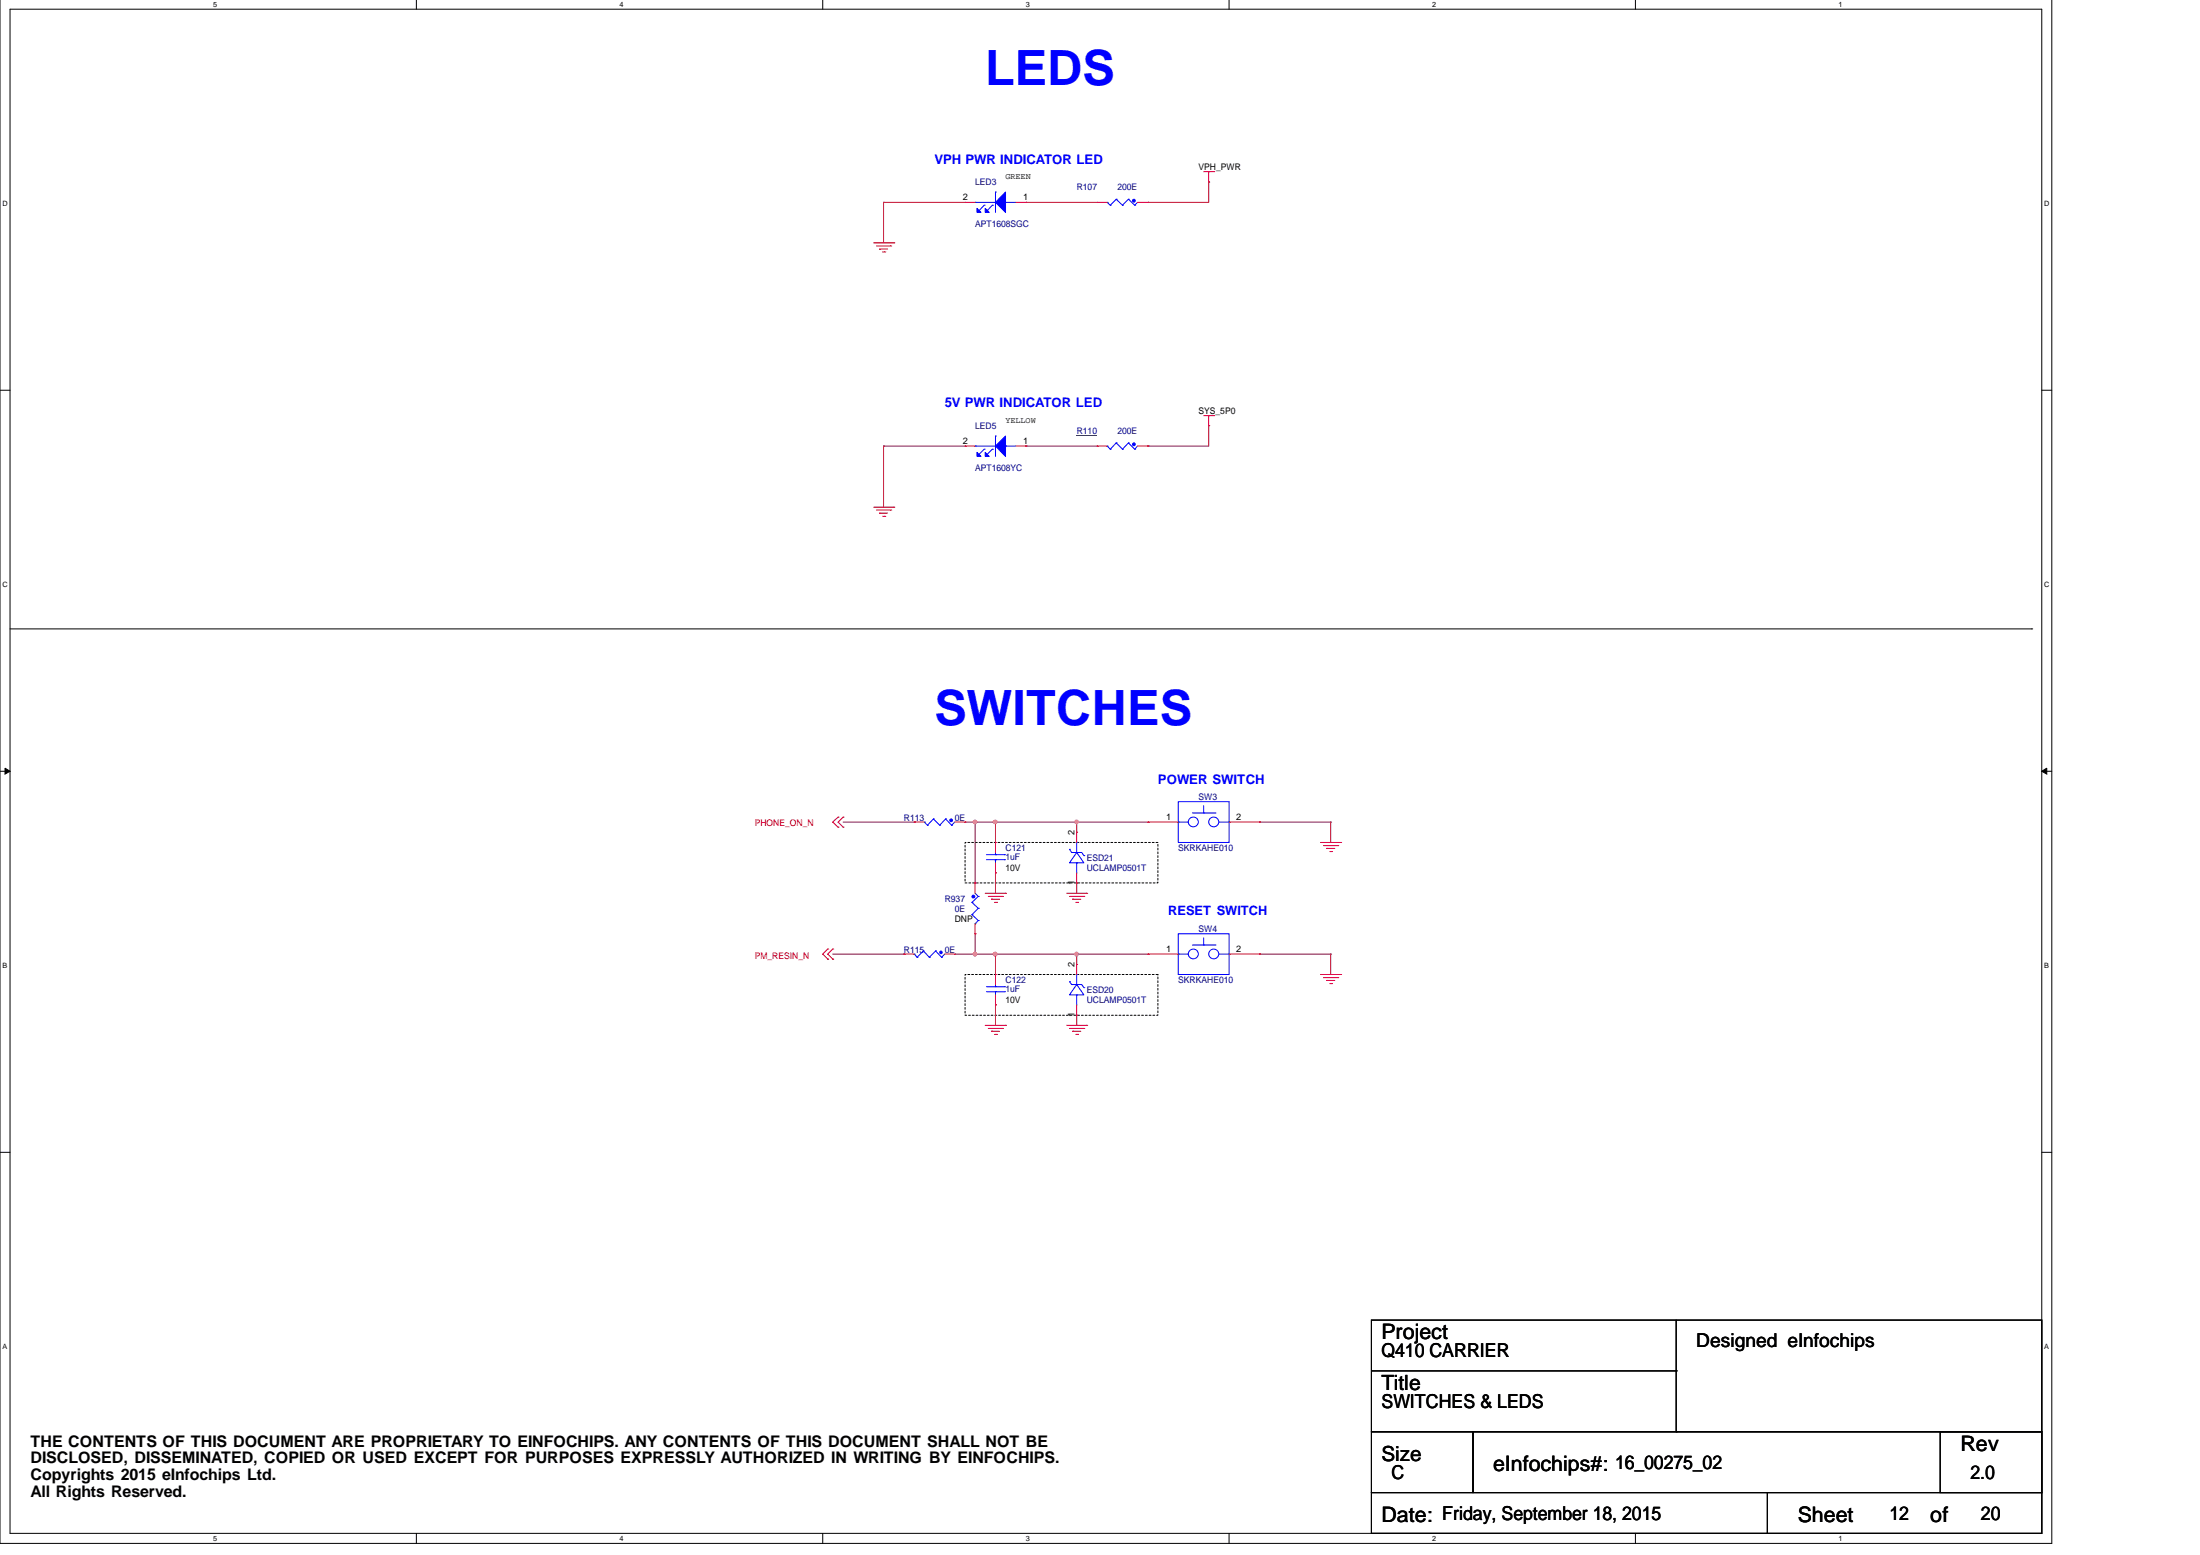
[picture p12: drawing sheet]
<svg xmlns="http://www.w3.org/2000/svg" width="297mm" height="210mm" viewBox="0 0 297 210" stroke-linecap="round" stroke-linejoin="round" font-family="sans-serif">
<path d="M0 -.1v208.4h277v-208.4M1.4 1.2h274.3v205.8h-274.3z" fill="none" stroke="#000" stroke-width=".14"/>
<g fill="#fff">
<path d="M28.8 0h.5v1.1h-.5z"/>
<path d="M28.8 207.1h.5v1.1h-.5z"/>
</g>
<path d="M56.2 -.1v1.3M56.2 207v1.3" fill="none" stroke="#000" stroke-width=".14"/>
<g fill="#fff">
<path d="M83.7 0h.5v1.1h-.5z"/>
<path d="M83.7 207.1h.5v1.1h-.5z"/>
</g>
<path d="M111.1 -.1v1.3M111.1 207v1.3" fill="none" stroke="#000" stroke-width=".14"/>
<g fill="#fff">
<path d="M138.5 0h.5v1.1h-.5z"/>
<path d="M138.5 207.1h.5v1.1h-.5z"/>
</g>
<path d="M165.9 -.1v1.3M165.9 207v1.3" fill="none" stroke="#000" stroke-width=".14"/>
<g fill="#fff">
<path d="M193.4 0h.5v1.1h-.5z"/>
<path d="M193.4 207.1h.5v1.1h-.5z"/>
</g>
<path d="M220.8 -.1v1.3M220.8 207v1.3" fill="none" stroke="#000" stroke-width=".14"/>
<g fill="#fff">
<path d="M248.2 0h.6v1.1h-.6z"/>
<path d="M248.2 207.1h.6v1.1h-.6z"/>
<path d="M.3 26.9h.7v1.1h-.7z"/>
<path d="M276 26.9h.7v1.1h-.7z"/>
<path d="M.3 78.4h.7v1h-.7z"/>
<path d="M276 78.4h.7v1h-.7z"/>
</g>
<path d="M0 52.7h1.4M275.7 52.7h1.3" fill="none" stroke="#000" stroke-width=".14"/>
<g fill="#fff">
<path d="M.3 129.8h.6v1.1h-.6z"/>
<path d="M276 129.8h.6v1.1h-.6z"/>
</g>
<path d="M0 104.1h1.4M275.7 104.1h1.3" fill="none" stroke="#000" stroke-width=".14"/>
<path d="M.7 103.7l.7 .4-.7 .4zM275.7 104.1l.7-.4v.8z" fill="#000" stroke="#000" stroke-width=".14"/>
<g fill="#fff">
<path d="M.3 181.2h.6v1.1h-.6z"/>
<path d="M276 181.2h.6v1.1h-.6z"/>
</g>
<g fill="none" stroke="#000" stroke-width=".14">
<path d="M1.4 84.9h272.9M274.3 84.9h.1M0 155.5h1.4M275.7 155.5h1.3M185.2 178.2h90.5v15.1h-90.5zM226.3 178.2v15.1M185.2 193.3h13.7v8.2h-13.7zM185.2 185.1h41.1M198.9 193.3h76.8v8.2h-76.8zM226.3 193.3h.1M226.3 185.1h.1M262 193.3h13.7v8.2h-13.7z"/>
<path d="M185.2 201.5h53.4v5.5h-53.4zM238.6 201.5h37.1v5.5h-37.1z"/>
</g>
<path d="M130.3 113.7h26v5.5h-26zM130.3 131.5h26v5.5h-26z" fill="none" stroke="#000" stroke-width=".14" stroke-dasharray=".3 .3"/>
<g fill="none" stroke="#800040" stroke-width=".14">
<path d="M119.3 27.3h.1M119.3 27.3h11M119.3 27.3v5.5M138.5 27.3h.1M138.5 27.3h9.6M155 27.3h.1M163.2 24.6h.1M163.2 24.6v2.7h-8.2M163.2 57.5h.1M163.2 57.5v2.7h-8.2M119.3 60.2h.1M119.3 60.2v8.3"/>
<path d="M119.3 60.2h11M138.5 60.2h.1M138.5 60.2h9.6M155 60.2h.1M113.8 111h9.6M123.4 111h.1M130.3 111h24.7M131.7 111h.1M131.7 111v8.2M134.4 111h.1M134.4 117.8h.1M134.4 111v2.7"/>
<path d="M134.4 117.8v2.8M145.4 111h.1M145.4 119.2h.1M145.4 111v1.3M145.4 119.2v1.4M170.1 111h.1M170.1 111h9.6M179.7 111h.1M179.7 111v2.7M112.4 128.8h9.6M122 128.8h.1M128.9 128.8h26.1"/>
<path d="M131.7 128.8h.1M131.7 126h.1M131.7 126v2.8M134.4 128.8h.1M134.4 135.7h.1M134.4 128.8v2.7M134.4 135.7v2.7M145.4 137h.1M145.4 128.8h.1M145.4 128.8v1.4M145.4 137v1.4M170.1 128.8h.1"/>
<path d="M170.1 128.8h9.6M179.7 128.8h.1M179.7 128.8v2.7"/>
</g>
<g fill="#f0f" stroke="#f0f" stroke-width=".14">
<circle cx="145.3" cy="128.8" r=".24"/>
<circle cx="134.4" cy="128.8" r=".25"/>
<circle cx="145.4" cy="110.9" r=".23"/>
<circle cx="134.4" cy="111" r=".24"/>
<circle cx="131.6" cy="110.9" r=".23"/>
<circle cx="131.6" cy="128.8" r=".24"/>
</g>
<g fill="none" stroke="#f00" stroke-width=".14">
<path d="M117.9 32.8h2.8M118.4 33.2h1.9M118.7 33.6h.1M118.7 33.6h1.1M119.2 34h.3M119.5 34h.1M120.3 33.2h.1M120.7 32.8h.1M130.3 27.3h.1M130.3 27.3h1.4M137.2 27.3h1.3M138.5 27.3h.1"/>
<path d="M148.1 27.3h.1M148.1 27.3h1.4M153.6 27.3h1.4M155 27.3h.1M162.5 23.2h1.4M163.2 24.6h.1M163.2 23.2v1.4M163.9 23.2h.1M162.5 56.1h1.4M163.2 57.5h.1M163.2 56.1v1.4M163.9 56.1h.1"/>
<path d="M117.9 68.5h2.8M118.4 68.8h1.9M118.7 69.3h.1M118.7 69.3h1.1M119.2 69.7h.3M119.5 69.7h.1M120.3 68.8h.1M120.7 68.5h.1M130.3 60.2h.1M130.3 60.2h1.4M137.2 60.2h1.3M138.5 60.2h.1"/>
<path d="M148.1 60.2h.1M148.1 60.2h1.4M153.6 60.2h1.4M155 60.2h.1M113.2 110.3h.1M113.2 111.6h.1M113.2 110.3l-.8 .7 .8 .6M113.8 110.3h.1M113.8 111.6h.1M113.8 110.3l-.6 .7 .6 .6M123.4 111h.1M123.4 111h1.4"/>
<path d="M128.9 111h1.4M130.3 111h.1M131.7 119.2h.1M131.7 119.2v1.4M134.4 113.7h.1M134.4 117.8h.1M134.4 113.7v1.4M134.4 116.5v1.3M145.4 112.3h.1M145.4 119.2h.1M145.4 112.3v1.4M145.4 117.8v1.4"/>
<path d="M155 111h.1M155 111h4.1M165.9 111h4.2M170.1 111h.1M178.3 113.7h2.7M178.7 114.1h1.9M179.1 114.5h.1M179.1 114.5h1.1M179.5 114.9h.3M179.8 114.9h.1M180.6 114.1h.1M181 113.7h.1"/>
<path d="M111.8 128.1h.1M111.8 129.5h.1M111.8 128.1l-.7 .7 .7 .7M112.4 128.1h.1M112.4 129.5h.1M112.4 128.1l-.6 .7 .6 .7M122 128.8h.1M122 128.8h1.4M127.6 128.8h1.3M128.9 128.8h.1M131.7 126h.1M131.7 124.7v1.3"/>
<path d="M133 138.4h2.8M133 120.6h2.8M133.4 138.8h1.9M133.4 121h1.9M133.9 139.2h.1M133.9 121.4h.1M133.9 139.2h1.1M133.9 121.4h1.1M134.3 139.6h.2M134.3 121.8h.2M134.4 131.5h.1M134.4 135.7h.1"/>
<path d="M134.4 131.5v1.4M134.4 134.3v1.4M134.5 139.6h.1M134.5 121.8h.1M135.3 138.8h.1M135.3 121h.1M135.8 138.4h.1M135.8 120.6h.1M144 138.4h2.7M144 120.6h2.7M144.4 138.8h1.9M144.4 121h1.9"/>
<path d="M144.8 139.2h.1M144.8 121.4h.1M144.8 139.2h1.1M144.8 121.4h1.1M145.2 139.6h.3M145.2 121.8h.3M145.4 130.2h.1M145.4 137h.1M145.4 130.2v1.3M145.4 135.7v1.3M145.5 139.6h.1M145.5 121.8h.1"/>
<path d="M146.3 138.8h.1M146.3 121h.1M146.7 138.4h.1M146.7 120.6h.1M155 128.8h.1M155 128.8h4.1M165.9 128.8h4.2M170.1 128.8h.1M178.3 131.5h2.7M178.7 132h1.9M179.1 132.3h.1M179.1 132.3h1.1"/>
<path d="M179.5 132.8h.3M179.8 132.8h.1M180.6 132h.1M181 131.5h.1"/>
</g>
<g fill="none" stroke="#00f" stroke-width=".14">
<path d="M131.7 27.3h.1M131.7 27.3h2.7M132.9 27.7h.1M132.9 27.7l-.7 .7M134 27.7h.1M134 27.7l-.7 .7M134.4 25.9h.1M134.4 25.9v2.8M135.8 27.3h.1M135.8 27.3h1.4M149.5 27.3h.1M149.5 27.3l.4 .4"/>
<path d="M149.9 27.7h.1M150.7 26.9h.1M150.7 26.9l.9 .8M150.7 26.9l-.8 .8M151.6 27.7h.1M152.4 26.9h.1M152.4 26.9l.8 .8M152.4 26.9l-.8 .8M153.2 27.7h.1M153.6 27.3l-.4 .4M134.4 58.9h.1M134.4 58.9v2.7"/>
<path d="M150.7 59.8h.1M150.7 59.8l.9 .8M150.7 59.8l-.8 .8M152.4 59.8h.1M152.4 59.8l.8 .8M152.4 59.8l-.8 .8M131.7 60.2h.1M131.7 60.2h2.7M132.9 60.6h.1M132.9 60.6l-.7 .7M134 60.6h.1M134 60.6l-.7 .7"/>
<path d="M135.8 60.2h.1M135.8 60.2h1.4M149.5 60.2h.1M149.5 60.2l.4 .4M149.9 60.6h.1M151.6 60.6h.1M153.2 60.6h.1M153.6 60.2l-.4 .4M124.8 111h.1M124.8 111l.4 .4M125.2 111.4h.1M126 110.5h.1"/>
<path d="M126 110.5l.9 .9M126 110.5l-.8 .9M126.9 111.4h.1M127.7 110.5h.1M127.7 110.5l.8 .9M127.7 110.5l-.8 .9M128.5 111.4h.1M128.9 111l-.4 .4M133.2 116h2.4M133.2 115.4h2.4M134.4 115.4h.1M134.4 116h.1"/>
<path d="M134.4 115.1v.3M134.4 116v.5M135.6 116h.1M135.6 115.4h.1M144.4 114.7h.1M144.4 114.7l.3 .4M144.7 115.1h.1M144.7 115.1h1.3l.3 .4M145.4 115.1l.9 1.4h-1.9zM145.4 113.7h.1M145.4 116.5h.1M145.4 113.7v1.4"/>
<path d="M145.4 116.5v1.3M146.3 115.5h.1M159.1 108.2h6.8v5.5h-6.8zM159.1 111h.1M159.1 111h1.3M161 109.7h3M162.5 109.7h.1M162.5 108.8v.9M164 109.7h.1M164.6 111h1.3M165.9 111h.1M123.4 128.8h.1"/>
<path d="M123.4 128.8l.4 .4M123.8 129.2h.1M124.7 128.4h.1M124.7 128.4l.8 .8M124.7 128.4l-.9 .8M125.5 129.2h.1M126.3 128.4h.1M126.3 128.4l-.8 .8M126.3 128.4l.8 .8M127.1 129.2h.1M127.6 128.8l-.5 .4M131.2 121.8h.1"/>
<path d="M131.2 123.5h.1M131.2 121.8l.9 .8M131.2 123.5l.9 .8M131.7 124.7h.1M131.7 120.6l.4 .4M132.1 121h.1M132.1 122.6h.1M132.1 124.3h.1M132.1 121l-.9 .8M132.1 122.6l-.9 .9M132.1 124.3l-.4 .4M133.2 133.9h2.4"/>
<path d="M133.2 133.2h2.4M134.4 133.2h.1M134.4 133.9h.1M134.4 132.9v.3M134.4 133.9v.4M135.6 133.9h.1M135.6 133.2h.1M144.4 132.5h.1M144.4 132.5l.3 .4M144.7 132.9h.1M144.7 132.9h1.3l.3 .4M145.4 132.9l.9 1.4h-1.9z"/>
<path d="M145.4 131.5h.1M145.4 134.3h.1M145.4 131.5v1.4M145.4 134.3v1.4M146.3 133.3h.1M159.1 126h6.8v5.5h-6.8zM159.1 128.8h.1M159.1 128.8h1.3M161 127.6h3M162.5 127.6h.1M162.5 126.6v1M164 127.6h.1"/>
<path d="M164.6 128.8h1.3M165.9 128.8h.1"/>
<circle cx="161.1" cy="111" r=".67"/>
<circle cx="163.9" cy="111" r=".67"/>
<circle cx="161.1" cy="128.8" r=".67"/>
<circle cx="163.9" cy="128.8" r=".67"/>
</g>
<g fill="#00f" stroke="#00f" stroke-width=".14">
<path d="M134.4 60.2l1.4-1.3v2.7z"/>
<path d="M133 61.1l.6 .5h-.6z"/>
<path d="M131.9 61.1l.6 .5h-.6z"/>
<path d="M135.8 25.9v2.8l-1.4-1.4z"/>
<path d="M133 28.1l.6 .6h-.6z"/>
<path d="M131.9 28.1l.6 .6h-.6z"/>
<circle cx="131.4" cy="121" r=".19"/>
<circle cx="153.1" cy="27.1" r=".19"/>
<circle cx="153.1" cy="60" r=".19"/>
<circle cx="127" cy="128.5" r=".18"/>
<circle cx="128.4" cy="110.7" r=".19"/>
</g>
<path d="M145.4 58.8h2.7" fill="none" stroke="#000080" stroke-width=".14"/>
<g font-size="6.6" fill="#00f">
<text x="133" y="11.4">LEDS</text>
<text x="126.2" y="97.8">SWITCHES</text>
</g>
<g font-size="2.9">
<text x="186.5" y="180.8">Project</text>
<text x="264.7" y="195.8">Rev</text>
<text x="201.6" y="198.6">eInfochips#: 16_00275_02</text>
<text x="186.5" y="205.5">Date: Friday, September 18, 2015</text>
<text x="242.7" y="205.5">Sheet</text>
<text x="260.6" y="205.5">of</text>
</g>
<g font-size="2.8">
<text x="186.5" y="187.6">Title</text>
<text x="186.5" y="197.2">Size</text>
</g>
<g font-size="2.6">
<text x="186.5" y="183.2">Q410 CARRIER</text>
<text x="229" y="181.9">Designed eInfochips</text>
<text x="186.5" y="190.1">SWITCHES &amp; LEDS</text>
<text x="187.9" y="199.7">C</text>
<text x="266.1" y="199.7">2.0</text>
<text x="255.1" y="205.2">12</text>
<text x="267.5" y="205.2">20</text>
</g>
<g font-size="2.2">
<text x="4.1" y="195.3">THE CONTENTS OF THIS DOCUMENT ARE PROPRIETARY TO EINFOCHIPS. ANY CONTENTS OF THIS DOCUMENT SHALL NOT BE</text>
<text x="4.1" y="197.5">DISCLOSED, DISSEMINATED, COPIED OR USED EXCEPT FOR PURPOSES EXPRESSLY AUTHORIZED IN WRITING BY EINFOCHIPS.</text>
<text x="4.1" y="199.8">Copyrights 2015 eInfochips Ltd.</text>
<text x="4.1" y="202">All Rights Reserved.</text>
</g>
<g font-size="1.8" fill="#00f">
<text x="126.2" y="22.1">VPH PWR INDICATOR LED</text>
<text x="127.6" y="55">5V PWR INDICATOR LED</text>
<text x="156.3" y="105.8">POWER SWITCH</text>
</g>
<text font-size="1.7" fill="#00f" x="157.7" y="123.5">RESET SWITCH</text>
<g font-size="1.2">
<text x="161.8" y="23">VPH_PWR</text>
<text x="130" y="27">2</text>
<text x="138.1" y="27">1</text>
<text x="130" y="59.9">2</text>
<text x="138.1" y="59.9">1</text>
<text x="161.8" y="55.9">SYS_5P0</text>
<text x="145.1" y="112.7" transform="rotate(-90 145.1 112.7)">2</text>
<text x="157.4" y="110.7">1</text>
<text x="166.9" y="110.7">2</text>
<text x="135.8" y="117.6">10V</text>
<text x="145.1" y="119.5" transform="rotate(-90 145.1 119.5)">1</text>
<text x="128.9" y="124.5">DNP</text>
<text x="145.1" y="130.6" transform="rotate(-90 145.1 130.6)">2</text>
<text x="157.4" y="128.5">1</text>
<text x="166.9" y="128.5">2</text>
<text x="135.8" y="135.4">10V</text>
<text x="145.1" y="137.3" transform="rotate(-90 145.1 137.3)">1</text>
</g>
<g font-size="1.2" fill="#000080">
<text x="131.7" y="25">LED3</text>
<text x="145.4" y="25.7">R107</text>
<text x="150.9" y="25.7">200E</text>
<text x="131.7" y="30.6">APT1608SGC</text>
<text x="131.7" y="57.9">LED5</text>
<text x="145.4" y="58.6">R110</text>
<text x="150.9" y="58.6">200E</text>
<text x="131.7" y="63.6">APT1608YC</text>
<text x="122" y="110.8">R113</text>
<text x="128.9" y="110.8">0E</text>
<text x="161.8" y="108">SW3</text>
<text x="135.8" y="114.9">C121</text>
<text x="135.8" y="116.1">1uF</text>
<text x="146.7" y="116.2">ESD21</text>
<text x="146.7" y="117.6">UCLAMP0501T</text>
<text x="159.1" y="114.9">SKRKAHE010</text>
<text x="127.6" y="121.7">R937</text>
<text x="128.9" y="123.1">0E</text>
<text x="161.8" y="125.8">SW4</text>
<text x="122" y="128.6">R115</text>
<text x="127.6" y="128.6">0E</text>
<text x="135.8" y="132.7">C122</text>
<text x="135.8" y="133.9">1uF</text>
<text x="146.7" y="134">ESD20</text>
<text x="146.7" y="135.4">UCLAMP0501T</text>
<text x="159.1" y="132.7">SKRKAHE010</text>
</g>
<g font-size="1.2" fill="#f00">
<text x="101.9" y="111.6">PHONE_ON_N</text>
<text x="101.9" y="129.4">PM_RESIN_N</text>
</g>
<g font-size="1.1">
<text x="135.8" y="24.1">GREEN</text>
<text x="135.8" y="57.1">YELLOW</text>
</g>
<g font-size="1">
<text x="28.8" y=".9">5</text>
<text x="83.7" y=".9">4</text>
<text x="138.5" y=".9">3</text>
<text x="193.4" y=".9">2</text>
<text x="248.2" y=".9">1</text>
<text x=".3" y="27.8">D</text>
<text x="276" y="27.8">D</text>
<text x=".3" y="79.3">C</text>
<text x="276" y="79.3">C</text>
<text x=".3" y="130.7">B</text>
<text x="276" y="130.7">B</text>
<text x=".3" y="182.1">A</text>
<text x="276" y="182.1">A</text>
<text x="28.8" y="208">5</text>
<text x="83.7" y="208">4</text>
<text x="138.5" y="208">3</text>
<text x="193.4" y="208">2</text>
<text x="248.2" y="208">1</text>
</g>
</svg>
